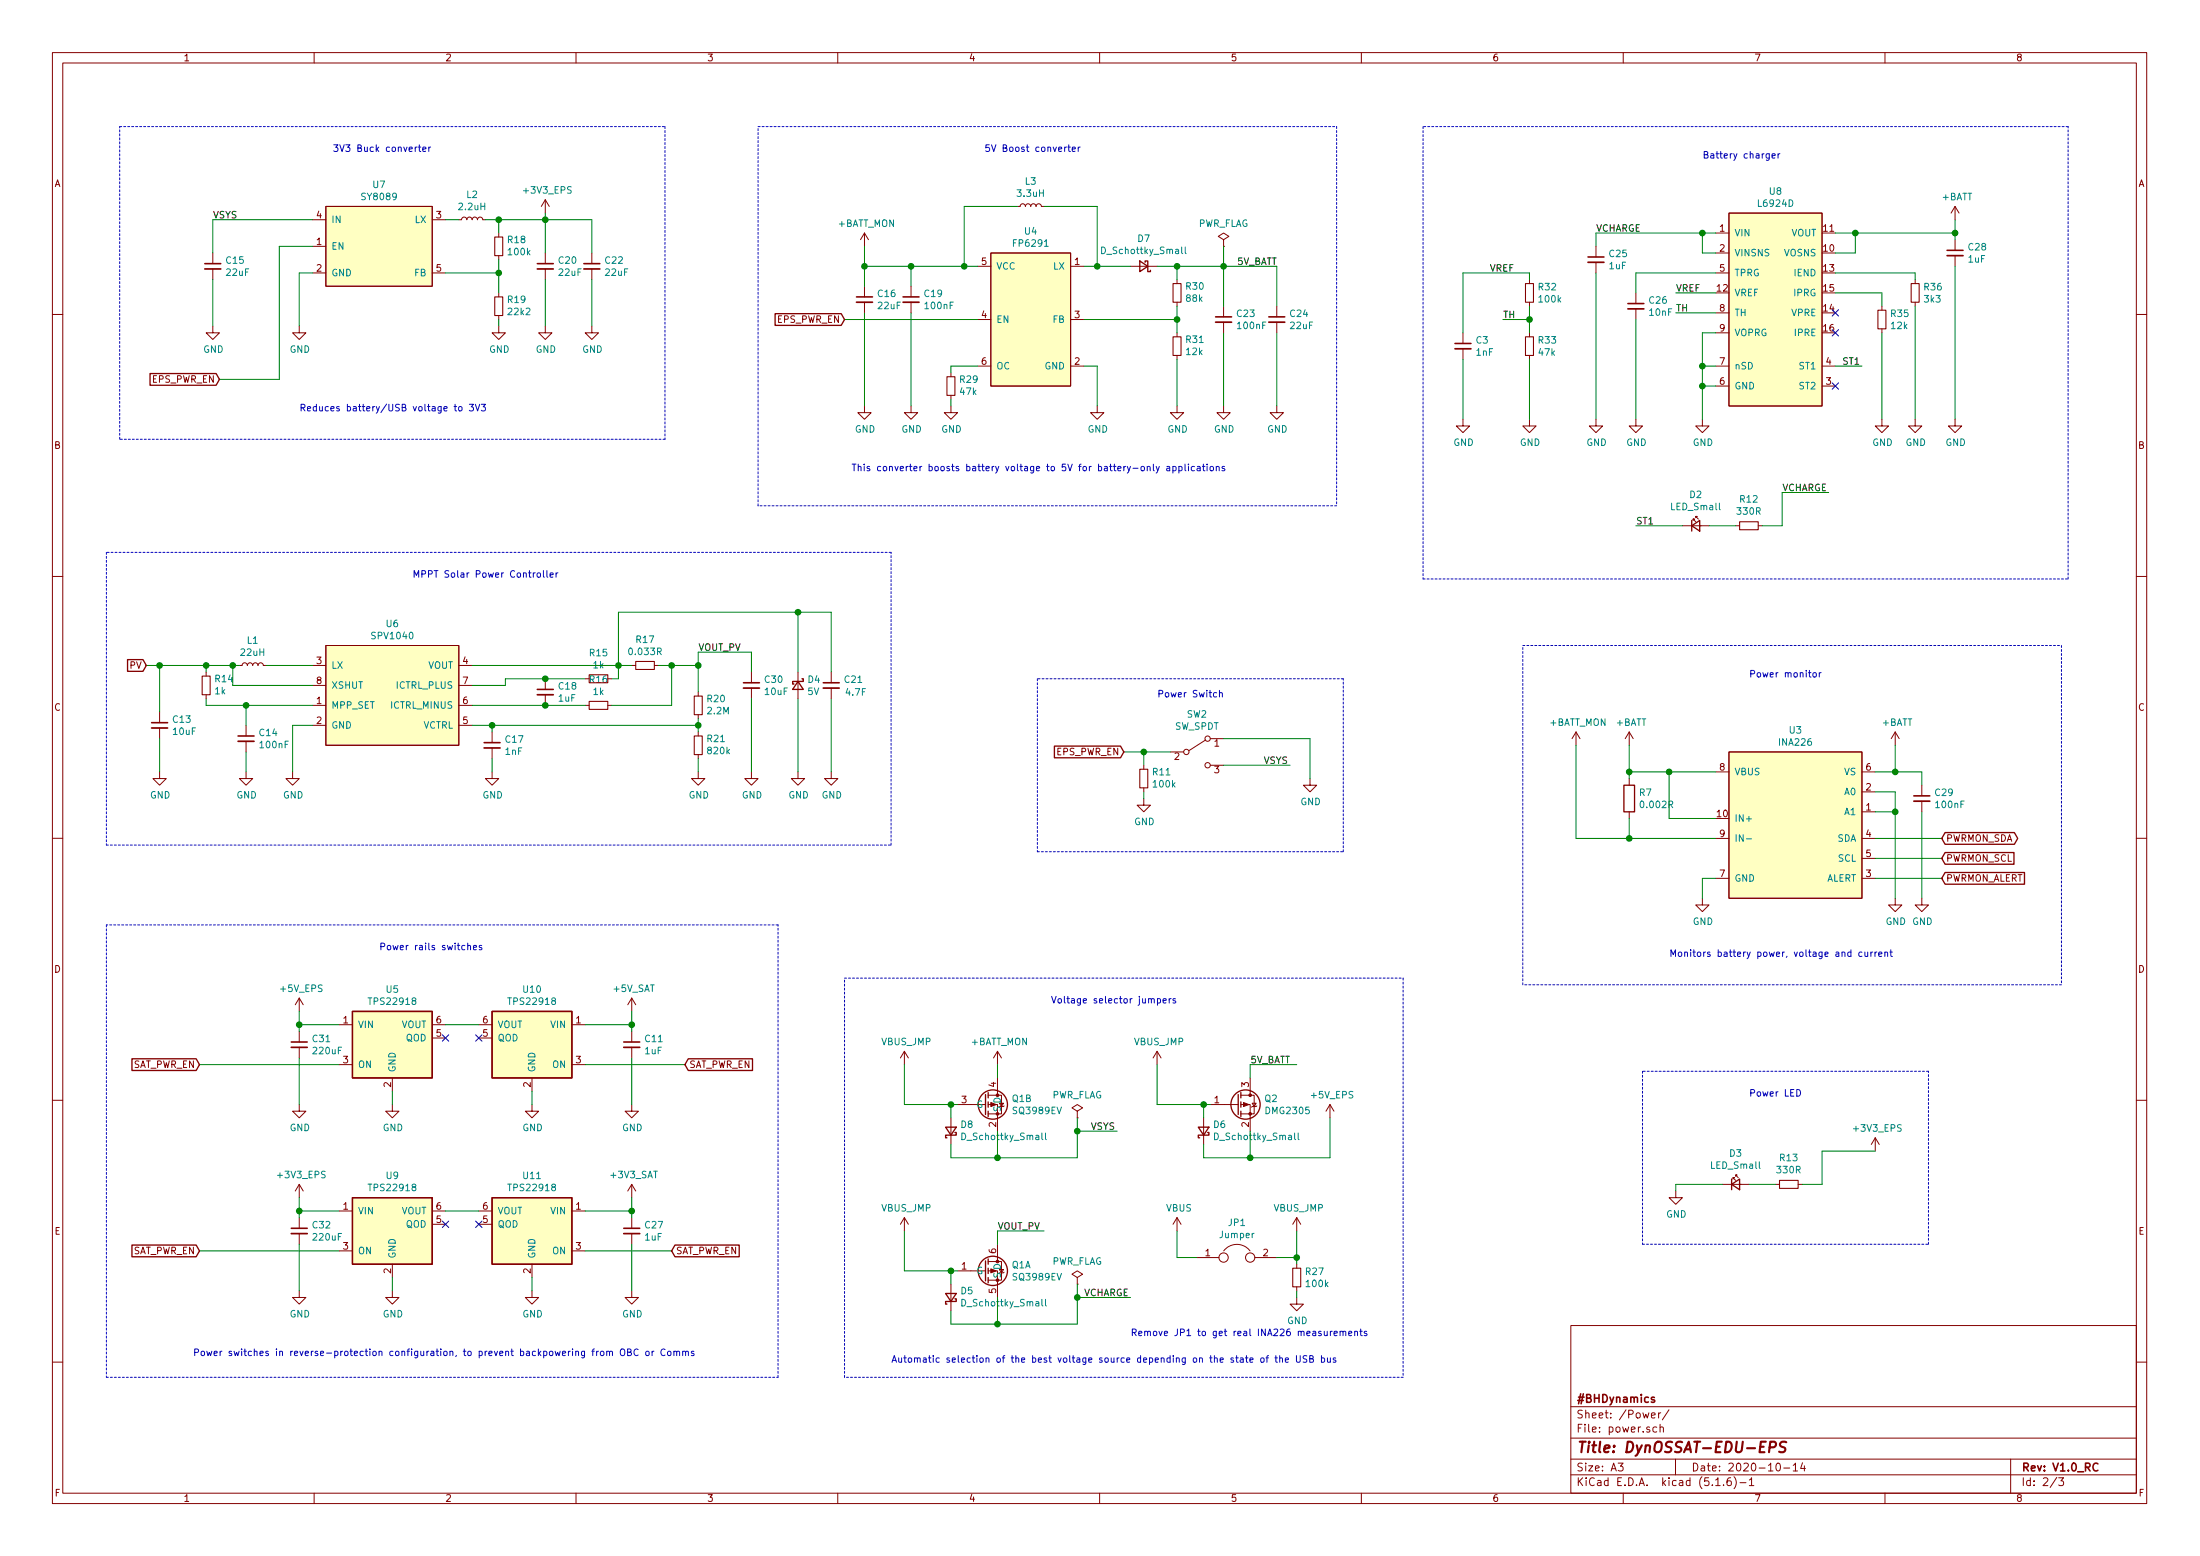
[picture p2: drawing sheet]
<svg xmlns="http://www.w3.org/2000/svg" width="420mm" height="297mm" viewBox="0 0 420 297" stroke-linecap="round" stroke-linejoin="round" font-family="sans-serif">
<g fill="none" stroke="#840000" stroke-width=".19">
<path d="M10 10h400v277h-400zM12 12h396v273.1h-396zM60 10v2M110 10v2M160 10v2M210 10v2M260 10v2M310 10v2M360 10v2M62.2 39.4h20.3v15.2h-20.3zM104.1 38.1l-.7 1.3M104.1 38.1v2.6"/>
<path d="M104.1 38.1l.8 1.3M194.3 39.4h.5l.1-.3 .3-.2 .5 .1 .1 .4 .2-.3 .2-.2 .5 .1 .1 .4 .2-.3 .3-.2 .4 .1 .2 .4 .1-.3 .3-.2 .4 .1 .2 .4h.5M373.4 39.4v2.5M373.4 39.4l-.8 1.3M373.4 39.4l.7 1.3M40.6 48.3v2M40.6 51.3v2.1M59.7 41.9h2.5M59.7 47h2.5M59.7 52.1h2.5M82.5 41.9h2.6M82.5 52.1h2.6"/>
<path d="M87.6 41.9h.5l.2-.3 .2-.2 .5 .2 .2 .3 .1-.3 .3-.2 .4 .2 .2 .3 .1-.3 .3-.2 .4 .2 .2 .3 .1-.3 .3-.2 .4 .2 .2 .3h.5M95.2 44.5v.7M95.2 48.8v.8M95.2 55.9v.8M104.1 48.3v2M104.1 51.3v2.1M113 48.3v2M113 51.3v2.1M165.1 44.5v2.5M165.1 54.6v2.1M165.1 57.7v2M165.1 44.5l-.8 1.3"/>
<path d="M165.1 44.5l.8 1.3M174 54.6v2.1M174 57.7v2M186.7 50.8h2.5M189.2 48.3h15.3v25.4h-15.3zM204.5 50.8h2.5M215.9 50.8h5.1M224.8 53.4v.7M224.8 57.7v.8M233.7 45.8l1-.7-1-.6-1 .6 1 .7v1.2M233.7 47h.1M233.7 58.5v2"/>
<path d="M243.8 58.5v2M292.1 53.4v.7M292.1 57.7v.8M304.8 47v2.1M304.8 50.1v2M312.4 55.9v2M312.4 59v2M327.7 52.1h2.5M327.7 44.5h2.5M327.7 48.3h2.5M327.7 59.7h2.5M330.2 40.7h17.8v36.8h-17.8z"/>
<path d="M359.4 58.5v.7M365.8 53.4v.7M365.8 57.7v.8M373.4 45.8v2M373.4 48.8v2M10 60h2M40.6 62.3v1.2h1.3l-1.3 1.3-1.2-1.3h1.2M57.1 62.3v1.2h1.3l-1.3 1.3-1.2-1.3h1.2M95.2 62.3v1.2h1.3l-1.3 1.3-1.2-1.3h1.2M95.2 60.2v.8M104.1 62.3v1.2h1.3l-1.3 1.3-1.2-1.3h1.2M113 62.3v1.2h1.3l-1.3 1.3-1.2-1.3h1.2"/>
<path d="M165.1 77.5v1.3h1.3l-1.3 1.2-1.3-1.2h1.3M174 77.5v1.3h1.3l-1.3 1.2-1.3-1.2h1.3M181.6 77.5v1.3h1.3l-1.3 1.2-1.3-1.2h1.3M181.6 71.2v.7M181.6 75.5v.7M186.7 69.9h2.5M186.7 61h2.5M204.5 69.9h2.5M204.5 61h2.5M209.5 77.5v1.3h1.3l-1.3 1.2-1.2-1.2h1.2M224.8 77.5v1.3h1.3l-1.3 1.2-1.3-1.2h1.3M224.8 63.5v.8"/>
<path d="M224.8 67.9v.7M233.7 77.5v1.3h1.2l-1.2 1.2-1.3-1.2h1.3M233.7 61.5v2M243.8 77.5v1.3h1.3l-1.3 1.2-1.2-1.2h1.2M243.8 61.5v2M279.4 63.5v2.1M279.4 66.6v2M292.1 63.5v.8M292.1 67.9v.7M327.7 69.9h2.5M327.7 73.7h2.5M327.7 63.5h2.5"/>
<path d="M348 69.9h2.5M348 73.7h2.5M359.4 62.8v.7M408 60h2M279.4 80v1.3h1.3l-1.3 1.3-1.3-1.3h1.3M292.1 80v1.3h1.3l-1.3 1.3-1.3-1.3h1.3M304.8 80v1.3h1.3l-1.3 1.3-1.3-1.3h1.3M312.4 80v1.3h1.3l-1.3 1.3-1.3-1.3h1.3M323.3 99.4v-.3h.3h-.3l.5 .5M323.8 98.8v-.2h.3h-.3l.6 .5M325.1 80v1.3h1.3l-1.3 1.3-1.3-1.3h1.3M359.4 80v1.3h1.3l-1.3 1.3-1.3-1.3h1.3"/>
<path d="M365.8 80v1.3h1.2l-1.2 1.3-1.3-1.3h1.3M373.4 80v1.3h1.2l-1.2 1.3-1.3-1.3h1.3M10 110h2M321.3 100.4h5.1M331.5 100.4h.7M335.8 100.4h.7M408 110h2M30.5 135.9v2.1M30.5 139v2M39.4 128.3v.8M39.4 132.6v.8M45.7 127h.5l.2-.3 .2-.2 .5 .2 .1 .3 .2-.3 .3-.2 .4 .2 .2 .3 .1-.3 .3-.2 .4 .2 .2 .3 .1-.3 .3-.2 .4 .2 .2 .3h.5"/>
<path d="M47 138.5v2M59.7 134.7h2.5M59.7 138.5h2.5M59.7 127h2.5M59.7 130.8h2.5M62.2 123.2h25.4v19.1h-25.4zM87.6 134.7h2.6M87.6 138.5h2.6M87.6 127h2.6M87.6 130.8h2.6M94 139.7v2.1M104.1 129.6v2"/>
<path d="M104.1 132.6v2.1M111.8 134.7h.7M111.8 129.6h.7M116.1 134.7h.7M116.1 129.6h.7M120.6 127h.8M125 127h.7M133.3 132.1v.8M133.3 136.4v.8M133.3 139.7v.8M143.5 128.3v2M143.5 131.4v2"/>
<path d="M152.4 128.3v5.1M158.7 128.3v2M158.7 131.4v2M301 139.7l-.8 1.3M301 139.7v2.6M301 139.7l.8 1.3M311.1 139.7l-.7 1.3M311.1 139.7v2.6M311.1 139.7l.8 1.3M361.9 139.7l-.7 1.3M361.9 139.7v2.6M361.9 139.7l.8 1.3"/>
<path d="M30.5 147.4v1.2h1.2l-1.2 1.3-1.3-1.3h1.3M47 147.4v1.2h1.3l-1.3 1.3-1.3-1.3h1.3M47 141.5v2M55.9 147.4v1.2h1.2l-1.2 1.3-1.3-1.3h1.3M94 147.4v1.2h1.2l-1.2 1.3-1.3-1.3h1.3M94 142.8v2M133.3 147.4v1.2h1.3l-1.3 1.3-1.2-1.3h1.2M133.3 144.1v.7M143.5 147.4v1.2h1.3l-1.3 1.3-1.3-1.3h1.3M152.4 147.4v1.2h1.3l-1.3 1.3-1.3-1.3h1.3M158.7 147.4v1.2h1.3l-1.3 1.3-1.2-1.3h1.2M218.4 152.4v1.3h1.3l-1.3 1.3-1.2-1.3h1.2"/>
<path d="M218.4 146.1v.7M218.4 150.4v.8M223.5 143.5h2.6M230.3 141.3l-3.2 2M231.1 141h2.6M231.1 146.1h2.6M250.2 148.6v1.3h1.3l-1.3 1.3-1.3-1.3h1.3M311.1 148.6v1.3M311.1 155v1.2M327.7 147.4h2.5M330.2 143.5h25.4v28h-25.4zM355.6 155h2.5"/>
<path d="M355.6 151.2h2.5M355.6 147.4h2.5M367 149.9v2M367 152.9v2.1M10 160h2M325.1 171.5v1.3h1.3l-1.3 1.2-1.3-1.2h1.3M327.7 160.1h2.5M327.7 167.7h2.5M355.6 160.1h2.5M355.6 167.7h2.5M355.6 163.9h2.5M361.9 171.5v1.3h1.3l-1.3 1.2-1.2-1.2h1.2"/>
<path d="M367 171.5v1.3h1.3l-1.3 1.2-1.2-1.2h1.2M408 160h2M57.1 190.5v2.6M57.1 196.9v2M57.1 199.9v2.1M57.1 190.5l-.7 1.3M57.1 190.5l.8 1.3M64.8 195.6h2.5M82.5 195.6h2.6M82.5 198.2h2.6M91.4 195.6h2.6M91.4 198.2h2.6"/>
<path d="M109.2 195.6h2.6M120.6 190.5v2.6M120.6 196.9v2M120.6 199.9v2.1M120.6 190.5l-.7 1.3M120.6 190.5l.8 1.3M10 210h2M57.1 210.9v1.2h1.3l-1.3 1.3-1.2-1.3h1.2M64.8 203.2h2.5M74.9 210.9v1.2h1.3l-1.3 1.3-1.2-1.3h1.2M74.9 205.8v2.5M101.6 210.9v1.2h1.3l-1.3 1.3-1.3-1.3h1.3"/>
<path d="M101.6 205.8v2.5M109.2 203.2h2.6M120.6 210.9v1.2h1.3l-1.3 1.3-1.2-1.3h1.2M172.7 200.7l-.7 1.3M172.7 200.7v2.5M172.7 200.7l.8 1.3M181.6 213.4v5.1M182.9 210.9h5.3M188.7 210.9h1.8v5M188.7 209.1h2.6v3.5h-2.6M190.5 200.7l-.8 1.3M190.5 200.7v2.5"/>
<path d="M190.5 205.8v3.3M190.5 200.7l.8 1.3M205.7 212.1l1.1-.6-1.1-.6-1 .6 1 .6v1.3M205.7 213.4h.1M221 200.7l-.8 1.3M221 200.7v2.5M221 200.7l.7 1.3M229.9 213.4v5.1M231.1 210.9h5.4M237 210.9h1.8v5M237 209.1h2.5v3.5h-2.5M238.8 205.8v3.3"/>
<path d="M239.1 210.6h.8l-.4 .6zM240 211.1l-1 .3M254 210.9l-.8 1.2M254 210.9v2.5M254 210.9l.8 1.2M358.1 217.2l-.7 1.3M358.1 217.2v2.5M358.1 217.2l.8 1.3M408 210h2M57.1 226.1l-.7 1.3M57.1 226.1v2.5M57.1 232.4v2.1"/>
<path d="M57.1 235.5v2M57.1 226.1l.8 1.3M64.8 231.2h2.5M64.8 238.8h2.5M82.5 231.2h2.6M82.5 233.7h2.6M91.4 231.2h2.6M91.4 233.7h2.6M109.2 231.2h2.6M109.2 238.8h2.6M120.6 226.1v2.5M120.6 232.4v2.1"/>
<path d="M120.6 235.5v2M120.6 226.1l-.7 1.3M120.6 226.1l.8 1.3M172.7 232.4v2.6M172.7 232.4l-.7 1.3M172.7 232.4l.8 1.3M190.5 237.5v3.3M224.8 232.4v2.6M224.8 232.4l-.8 1.3M224.8 232.4l.8 1.3M233.7 238.8a3.2 3.2 0 0 1 5 0M247.6 232.4v2.6"/>
<path d="M247.6 232.4l-.7 1.3M247.6 232.4l.8 1.3M320 227.4v1.2h1.3l-1.3 1.3-1.2-1.3h1.2M328.9 226.1h5.1M331 225.1v-.3h.2h-.2l.5 .5M331.5 224.6v-.3h.2h-.2l.5 .5M339.1 226.1h.8M343.4 226.1h.8M57.1 246.4v1.3h1.3l-1.3 1.3-1.2-1.3h1.2M74.9 246.4v1.3h1.3l-1.3 1.3-1.2-1.3h1.2M74.9 241.3v2.6M101.6 246.4v1.3h1.3l-1.3 1.3-1.3-1.3h1.3"/>
<path d="M101.6 241.3v2.6M120.6 246.4v1.3h1.3l-1.3 1.3-1.2-1.3h1.2M181.6 245.1v5.1M182.9 242.6h5.3M188.7 242.6h1.8v5.1M188.7 240.8h2.6v3.6h-2.6M205.7 243.9l1.1-.7-1.1-.6-1 .6 1 .7v1.2M205.7 245.1h.1M228.6 240.1h4.2M239.6 240.1h4.2M247.6 247.7v1.3h1.3l-1.3 1.2-1.2-1.2h1.2M247.6 241.3v.8"/>
<path d="M247.6 245.7v.7M300 253h108v32.1h-108zM10 260h2M300 278.5h108M300 274.5h108M300 268.5h108M309 279.3h1l-.5 .6 .4 .1v.7l-.2 .1-.7-.1M315.4 270.2l.7-.1v-.3l-.5-.1-.2 .2 .1 .7h.6M316.4 272.5l-.4-.1-.3 .3v.6l.3 .1 .4-.1M316.8 269.7v1M317 272.5l.2-.1 .4 .1 .1 .9M317 271.9v1.5"/>
<path d="M317.2 269.7l-.4 .1v.2M318.7 269.1l-1.2 2M320 278.5v3M339.3 279.5l.2-.2a.86 .86 0 0 1 .2 1.5 .79 .79 0 0 1-.4-1.3zM342.5 279.7l.4-.4v1.5M344.2 279.2l-.3 1.1h.9M344.6 279.8v1M384 278.5v6.6M408 260h2M60 285.1v1.9M110 285.1v1.9M160 285.1v1.9"/>
<path d="M210 285.1v1.9M260 285.1v1.9M300 281.5h108M310 285.1v1.9M327.7 283.6h.8M329.2 283.5v.1M330.5 282.1a.59 .59 0 0 0-.7 .6l.1 .8 .5 .1 .2-.1 .1-.5-.2-.3h-.4l-.3 .3M331.2 281.9a1.71 1.71 0 0 1 0 2.3M332.3 283h1.2M334.1 282.5l.4-.4v1.5M334.1 283.6h.8M340.7 280.2h1.1"/>
<path d="M342.5 280.8h.8M360 285.1v1.9M392.8 282l-1.3 2M393.2 282.1h.9l-.5 .6 .4 .1v.7l-.2 .1-.6-.1"/>
<circle cx="226.6" cy="143.5" r=".51"/>
<circle cx="230.6" cy="141" r=".51"/>
<circle cx="230.6" cy="146.1" r=".51"/>
<circle cx="233.7" cy="240.1" r=".89"/>
<circle cx="238.8" cy="240.1" r=".89"/>
</g>
<g fill="none" stroke="#840000" stroke-width=".3">
<path d="M39.1 50.3h3.1M102.6 50.3h3.1M111.5 50.3h3.1M163.6 56.7h3M172.5 56.7h3M303.3 49.1h3M310.9 57.9h3M371.9 47.8h3M232.2 60.5h3M242.3 60.5h3.1M277.9 65.6h3M29 138h3"/>
<path d="M102.6 131.6h3.1M142 130.3h3M157.2 130.3h3.1M45.5 140.5h3M92.5 141.8h3M365.5 151.9h3.1M55.6 198.9h3.1M119.1 198.9h3.1M55.6 234.5h3.1M119.1 234.5h3.1M316 266.8a.37 .37 0 0 0-.6 .1v.2l.6 .2v.1l-.2 .3-.4-.1M400.7 279.5a.71 .71 0 0 0-1 .4 .71 .71 0 0 0 .7 .9l.3-.1"/>
</g>
<path d="M338 276.3h.7a.56 .56 0 0 0 .5-.5 .56 .56 0 0 0-.3-.6h-.8l-.3 2M341.1 275.3l-.2-.1-.7 .1a.46 .46 0 0 0-.3 .5 .46 .46 0 0 0 .4 .4l.3 .1a.48 .48 0 0 1 .4 .5 .48 .48 0 0 1-.5 .4l-.7-.1" fill="none" stroke="#840000" stroke-width=".41"/>
<g fill="none" stroke="#840000" stroke-width=".25">
<path d="M148 59.9h12.7l.6 1.1-.6 1.1h-12.7zM217.7 49.8l1.5 1-1.5 1.1zM218.7 50.1v-.3h.5v2.1h.5v-.3M28.7 71.3h12.6l.6 1.1-.6 1.1h-12.6zM323.1 99.4v2M323.1 100.4l1.5-1v2zM24.4 125.9h2.9l.6 1.1-.6 1.2h-2.9zM152.4 130.1l1 1.5h-2zM153.2 129.6h.2v.5h-2v.5h.2M201.4 142.4h12.6l.6 1.1-.6 1.2h-12.6zM310.1 149.9h2.1v5.1h-2.1zM371.5 158.9h13.2l.6 1.2-.6 1.1h-13.2l-.7-1.1z"/>
<path d="M371.5 166.6h15.1v2.2h-15.1l-.7-1.1zM371.5 162.7h13.1v2.3h-13.1l-.7-1.1zM67.3 193.1h15.2v12.7h-15.2zM94 193.1h15.2v12.7h-15.2zM25.2 202.1h12.3l.6 1.1-.6 1.2h-12.3zM131.4 202.1h12.3v2.3h-12.3l-.6-1.2zM180.6 215.2h2l-1 1.5zM182.4 216.2h.2v.5h-2v.5h.2M188.2 209v3.8M188.7 208.6v1M188.7 210.3v1.1M188.7 212.1v1"/>
<path d="M228.9 215.2h2l-1 1.5zM230.6 216.2h.3v.5h-2v.5h.2M236.5 209v3.8M237 208.6v1M237 210.3v1.1M237 212.1v1M25.2 237.7h12.3l.6 1.1-.6 1.1h-12.3zM67.3 228.6h15.2v12.7h-15.2zM94 228.6h15.2v12.7h-15.2zM128.9 237.7h12.3v2.2h-12.3l-.6-1.1zM330.7 226.1l1.5-1v2zM330.7 225.1v2"/>
<path d="M180.6 246.9h2l-1 1.5zM182.4 247.9h.2v.5h-2v.6h.2M188.2 240.7v3.8M188.7 240.3v1M188.7 242.1v1M188.7 243.9v1"/>
<circle cx="189.6" cy="210.9" r="2.79"/>
<circle cx="237.9" cy="210.9" r="2.79"/>
<circle cx="189.6" cy="242.6" r="2.79"/>
</g>
<path d="M225.7 47.2v1l.2 .2M226.4 47.2v1l.1 .2M333.5 160.1h1M199 216.3v1.1l.2 .2M199.7 216.3v1.1l.1 .2M247.2 216.3v1.1l.2 .2M247.9 216.3v1.1l.2 .2M199 248v1.1l.2 .2M199.7 248v1.1l.1 .2" fill="none" stroke="#008484" stroke-width=".19"/>
<g fill="none" stroke="#840000" stroke-width=".33">
<path d="M39.1 51.3h3.1M102.6 51.3h3.1M111.5 51.3h3.1M163.6 57.7h3M172.5 57.7h3M303.3 50.1h3M310.9 59h3M371.9 48.8h3M232.2 61.5h3M242.3 61.5h3.1M277.9 66.6h3M29 139h3"/>
<path d="M102.6 132.6h3.1M142 131.4h3M157.2 131.4h3.1M45.5 141.5h3M92.5 142.8h3M365.5 152.9h3.1M55.6 199.9h3.1M119.1 199.9h3.1M55.6 235.5h3.1M119.1 235.5h3.1"/>
</g>
<g fill="none" stroke="#840000" stroke-width=".2">
<path d="M94.5 56.7h1.5v3.5h-1.5zM94.5 45.2h1.5v3.6h-1.5zM224 54.1h1.6v3.6h-1.6zM291.3 54.1h1.6v3.6h-1.6zM358.6 59.2h1.6v3.6h-1.6zM365 54.1h1.5v3.6h-1.5zM180.8 71.9h1.6v3.6h-1.6zM224 64.3h1.6v3.6h-1.6zM291.3 64.3h1.6v3.6h-1.6zM332.2 99.6h3.6v1.5h-3.6zM38.6 129.1h1.5v3.5h-1.5zM112.5 133.9h3.6v1.5h-3.6z"/>
<path d="M112.5 128.8h3.6v1.5h-3.6zM121.4 126.3h3.6v1.5h-3.6zM132.6 132.9h1.5v3.5h-1.5zM132.6 140.5h1.5v3.6h-1.5zM217.7 146.8h1.5v3.6h-1.5zM339.9 225.3h3.5v1.6h-3.5zM246.9 242.1h1.5v3.6h-1.5z"/>
</g>
<g fill="#840000" stroke="#840000" stroke-width=".19">
<path d="M237.5 210.5l1 .4-1 .3z"/>
<circle cx="238.8" cy="212.6" r=".25"/>
<circle cx="238.8" cy="209.1" r=".25"/>
</g>
<g fill="#ffffc2" stroke="#ffffc2" stroke-width=".19">
<path d="M62.2 39.4h20.3v15.2h-20.3z"/>
<path d="M330.2 143.5h25.4v28h-25.4z"/>
<path d="M67.3 193.1h15.2v12.7h-15.2z"/>
<path d="M67.3 228.6h15.2v12.7h-15.2z"/>
<path d="M189.2 48.3h15.3v25.4h-15.3z"/>
<path d="M330.2 40.7h17.8v36.8h-17.8z"/>
<path d="M62.2 123.2h25.4v19.1h-25.4z"/>
<path d="M94 228.6h15.2v12.7h-15.2z"/>
<path d="M94 193.1h15.2v12.7h-15.2z"/>
</g>
<g fill="none" stroke="#0000c2" stroke-width=".19" stroke-dasharray=".4 .4">
<path d="M22.9 24.2h104.1M127 24.2v59.7M144.8 24.2h110.5M255.3 24.2v72.4M271.8 24.2v86.3M395 24.2h-123.2M22.9 83.9v-59.7M127 83.9h-104.1M144.8 96.6v-72.4M255.3 96.6h-110.5M20.3 105.4v55.9M170.2 105.4h-149.9"/>
<path d="M271.8 110.5h123.2M395 110.5v-86.3M198.1 129.6v33M256.5 129.6h-58.4M290.8 123.2h102.9M393.7 123.2v64.8M20.3 161.3h149.9M20.3 176.6v86.3M148.6 176.6h-128.3M170.2 161.3v-55.9M198.1 162.6h58.4M256.5 162.6v-33"/>
<path d="M161.3 186.7h106.7M268 186.7v76.2M290.8 188v-64.8M393.7 188h-102.9M313.7 204.5v33M368.3 204.5h-54.6M313.7 237.5h54.6M368.3 237.5v-33M20.3 262.9h128.3M148.6 262.9v-86.3M161.3 262.9v-76.2M268 262.9h-106.7"/>
</g>
<g fill="none" stroke="#008400" stroke-width=".19">
<path d="M194.3 39.4h-10.2v11.4M199.4 39.4h10.1v11.4M40.6 53.4v8.9M59.7 52.1h-2.6v10.2M59.7 47h-6.4v25.4h-11.4M59.7 41.9h-19.1v6.4M85.1 52.1h10.1M85.1 41.9h2.5M92.7 41.9h20.3v6.4M95.2 41.9v2.6M95.2 49.6v6.3M104.1 40.7v7.6"/>
<path d="M104.1 53.4v8.9M113 53.4v8.9M165.1 47v7.6M165.1 59.7v17.8M165.1 50.8h21.6M174 50.8v3.8M174 59.7v17.8M207 50.8h8.9M221 50.8h22.8v7.7M224.8 50.8v2.6M224.8 58.5v5M233.7 47v11.5"/>
<path d="M292.1 53.4v-1.3h-12.7v11.4M292.1 58.5v5M304.8 52.1v27.9M320 55.9h7.7M320 59.7h7.7M325.1 44.5v3.8h2.6M327.7 52.1h-15.3v3.8M327.7 44.5h-22.9v2.5M350.5 44.5h22.9M350.5 52.1h15.3v1.3M350.5 55.9h8.9v2.6M354.3 44.5v3.8h-3.8"/>
<path d="M365.8 58.5v21.5M373.4 41.9v3.9M373.4 50.8v29.2M95.2 61v1.3M161.3 61h25.4M181.6 76.2v1.3M186.7 69.9h-5.1v1.3M207 61h17.8M207 69.9h2.5v7.6M224.8 68.6v8.9M233.7 63.5v14M243.8 63.5v14"/>
<path d="M279.4 68.6v11.4M287 61h5.1M292.1 68.6v11.4M312.4 61v19M325.1 69.9h2.6M325.1 73.7h2.6M327.7 63.5h-2.6v16.5M350.5 69.9h5.1M359.4 63.5v16.5M349.2 94h-8.8v6.4h-3.9M152.4 116.9v11.4M312.4 100.4h8.9"/>
<path d="M326.4 100.4h5.1M27.9 127h17.8M30.5 127v8.9M39.4 127v1.3M39.4 133.4v1.3h20.3M44.4 127v3.8h15.3M47 134.7v3.8M50.8 127h8.9M59.7 138.5h-3.8v8.9M90.2 134.7h21.6M90.2 138.5h43.1M90.2 127h30.4"/>
<path d="M94 138.5v1.2M111.8 129.6h-15.3v1.2h-6.3M125.7 127h7.6M128.3 127v7.7h-11.5M133.3 137.2v2.5M143.5 128.3v-3.8h-10.2v7.6M143.5 133.4v14M152.4 133.4v14M158.7 128.3v-11.4h-40.6v12.7h-1.3M158.7 133.4v14M30.5 141v6.4M47 143.5v3.9"/>
<path d="M94 144.8v2.6M133.3 144.8v2.6M214.6 143.5h8.9M218.4 143.5v2.6M218.4 151.2v1.2M233.7 146.1h12.7M233.7 141h16.5v7.6M301 142.3v17.8h26.7M311.1 142.3v6.3M311.1 156.2v3.9M311.1 147.4h16.6M318.8 147.4v8.8h8.9"/>
<path d="M358.1 147.4h8.9v2.5M358.1 151.2h3.8v20.3M358.1 155h3.8M361.9 142.3v5.1M367 155v16.5M327.7 167.7h-2.6v3.8M358.1 160.1h12.7M358.1 163.9h12.7M358.1 167.7h12.7M57.1 193.1v3.8M57.1 195.6h7.7M85.1 195.6h6.3"/>
<path d="M111.8 195.6h8.8M120.6 193.1v3.8M38.1 203.2h26.7M57.1 202v8.9M74.9 208.3v2.6M101.6 208.3v2.6M111.8 203.2h19M120.6 202v8.9M172.7 203.2v7.7h10.2M181.6 210.9v2.5M190.5 203.2v2.6M190.5 215.9v5.1"/>
<path d="M205.7 213.4v7.6h-24.1v-2.5M205.7 215.9h7.7M221 203.2v7.7h10.1M229.9 210.9v2.5M238.8 215.9v5.1M247.6 203.2h-8.8v2.6M254 213.4v7.6h-24.1v-2.5M358.1 219.7h-10.1v6.4h-3.8M38.1 238.8h26.7M57.1 231.2h7.7M57.1 228.6v3.8M57.1 237.5v8.9"/>
<path d="M85.1 231.2h6.3M111.8 231.2h8.8M111.8 238.8h16.5M120.6 228.6v3.8M120.6 237.5v8.9M172.7 235v7.6h10.2M199.4 235h-8.9v2.5M224.8 235v5.1h3.8M247.6 235v6.3M328.9 226.1h-8.9v1.3M334 226.1h5.1M74.9 243.9v2.5"/>
<path d="M101.6 243.9v2.5M181.6 242.6v2.5M190.5 247.7v5.1M205.7 245.1v7.7h-24.1v-2.6M205.7 247.7h10.2M243.8 240.1h3.8M247.6 246.4v1.3"/>
</g>
<g fill="none" stroke="#0000c2" stroke-width=".19">
<path d="M79.7 28.1l-.4 .2M79.9 28.1h.5M80.1 27.6v1.1l.3 .2M80.7 28.5l.7-.1-.1-.3h-.4l-.2 .2 .1 .6h.5M81.9 28.1v.8M82.2 28.1l-.3 .2M203.7 28.1l-.4 .2M203.9 28.1h.5M204.1 27.6v1.1l.3 .2M204.8 28.5l.6-.1-.1-.3h-.3l-.2 .2v.6h.5M205.9 28.1v.8M206.3 28.1l-.4 .2"/>
<path d="M337.9 29.3v1.1l-.3 .2-.3-.1M337.9 29.4l-.4-.1-.2 .3 .1 .5h.5M338.4 29.8l.6-.1v-.3l-.4-.1-.2 .2 .1 .6h.5M339.6 29.3v.9M339.9 29.3l-.3 .3M86.7 77.6h.5M86.9 77.2v1.1l.3 .1M87.6 77.7l.2-.1 .4 .1v.5l-.1 .2h-.3l-.2-.1zM89.6 77.2h.8l-.4 .5 .3 .1 .1 .4-.2 .2-.6-.1M90.8 77.2l.4 1.2 .4-1.2M91.9 77.2h.8l-.4 .5 .4 .1v.5l-.2 .1-.6-.1M219.1 89.2l.2-.2 .3 .1 .1 .8"/>
<path d="M219.1 89v.9M220.3 88.6v1.1l.1 .2M220.8 89l.3 .9M221.4 89l-.4 1.2-.2 .1M222.9 89.1h.4l.1 .8M223.4 89.3l-.4 .1-.2 .2 .1 .2h.5M224 89.1l.4-.1 .2 .3-.1 .5h-.5M224 89v1.3M225.1 89.1l.4-.1 .3 .3-.2 .5h-.5M225.1 89v1.3M226.3 88.6v1.1l.2 .2M227 88.6v.1"/>
<path d="M227 89v.9M228.1 89.1l-.3-.1-.3 .3 .1 .5h.5M228.7 89.1h.5v.8M229.2 89.3l-.4 .1-.2 .2 .2 .3 .4-.1M229.6 89h.5M229.8 88.6v1.1l.3 .2M230.5 88.6v.1M230.5 89v.9M231.1 89.2l.2-.2 .4 .2v.4l-.1 .2-.3 .1-.2-.2zM232.3 89.2l.5-.1v.8M232.3 89v.9M233.9 89.1l-.3-.1-.2 .2 .1 .2 .4 .1v.3h-.5"/>
<path d="M102.7 109.4h.3l.2 .1-.1 .6-.3 .1-.2-.2zM103.8 108.9v1.1l.2 .2M104.4 108.9v1.1l.2 .2M105.1 109.8l.6-.1-.1-.3h-.4l-.1 .1v.6h.5M106.2 109.4v.8M106.6 109.4l-.4 .2M232.4 132.3l-.4-.1-.3 .2 .2 .6h.5M232.9 132.3l.2-.1 .3 .1 .1 .8M232.9 131.8v1.3M346.3 128.5h.5l.1 .1-.1 .6-.5-.1zM347.4 128.4v.8M347.8 128.4l-.4 .2"/>
<path d="M89.3 180.6l.2-.1h.3l.1 .8M89.3 180v1.3M90.4 180.9l.6-.1v-.3h-.4l-.2 .2 .1 .6h.5M92 180.5h-.3l-.2 .2 .1 .1 .4 .2v.3h-.5M221.1 190.7l.3-.1 .2 .3-.1 .5h-.4M221.1 190.6v1.3M222.1 191l.6-.1v-.2l-.4-.1-.2 .2 .1 .6h.5M223.3 190.6v.9M223.6 190.6l-.3 .3M224.5 190.7l-.3-.1-.2 .2 .1 .2 .4 .1v.3h-.5M353.5 181.8l-.4-.1-.2 .3 .1 .5h.5M353.5 181.3v1.3"/>
<path d="M355.6 181.8l-.4-.1-.2 .3 .1 .5h.5M356.2 181.7v.8l.3 .1 .2-.1M356.7 181.7v.9M357.3 181.7v.9M357.7 181.7l-.4 .3M358.1 181.7v.9M358.4 181.7l-.3 .3M358.8 182.2l.6-.1v-.3l-.4-.1-.2 .2 .1 .6h.5M360 181.9l.1-.2 .4 .1v.8M360 181.7v.9M360.9 181.7h.5M361.1 181.3v1.1l.3 .2"/>
<path d="M343.2 208a.64 .64 0 0 1 .7 .6 .64 .64 0 0 1-.7 .7zM114.3 257.9l-.4 .3M114.8 258l.3-.1 .2 .3-.1 .5-.3 .1-.2-.2zM115.9 258.1l.2-.2 .3 .1v.8M115.9 257.9v.9M116.4 258.1l.2-.2 .3 .1 .1 .8M118.5 257.7l.3-.2a.45 .45 0 0 1 .5 .4l-.1 .8h-.5a.92 .92 0 0 1-.2-1zM119.9 258.1h.5l.1-.5-.6-.1v1.3h.4l.3-.2v-.2l-.3-.3M121.9 257.6a.6 .6 0 0 0-.9 .5 .6 .6 0 0 0 .6 .7l.3-.1M123.4 258.1l.1-.2 .4 .2 .1 .5-.1 .1-.4 .1-.1-.1zM124.5 257.9v.9M124.9 257.9l-.4 .3"/>
<path d="M127 257.6a.6 .6 0 0 0-.8 .5 .6 .6 0 0 0 .6 .7l.2-.1M127.6 258l.3-.1 .2 .2-.1 .6-.3 .1-.2-.2zM128.7 258.1l.2-.2 .3 .1v.8M128.7 257.9v.9M129.2 258.1l.2-.2 .3 .1 .1 .8M130.4 258.1l.5-.1v.8M130.4 257.9v.9M130.9 258.1l.2-.2 .3 .1 .1 .8M132.5 258l-.3-.1-.2 .2 .1 .2 .4 .1v.3h-.5M237.8 259.2h.5M238 258.8v1.1l.3 .2M238.7 259.6l.6-.1-.1-.2-.3-.1-.2 .2 .1 .6h.4"/>
<path d="M240.9 259.3h.5v.5l-.1 .2-.3 .1-.2-.2zM241.8 259.2h.5M242.3 258.8l-.3 .2v1.1M243.5 259.2h.5M243.7 258.8v1.1l.3 .2M244.4 259.3l.2-.1 .3 .1v.8M244.4 258.8v1.3M245.5 259.6l.6-.1-.1-.2-.3-.1-.2 .2v.6h.5M247.6 258.8v1l.2 .3 .4-.1 .1-.2v-1M249.6 258.9l-.5-.1-.2 .1v.4l.6 .2 .1 .3-.2 .3-.5-.1M250.1 259.4l.6-.1v-.4l-.6-.1v1.3h.5l.2-.2 .1-.3-.4-.2M252.4 259.3l.3-.1 .3 .2-.1 .6h-.5"/>
<path d="M252.4 258.8v1.3M253.5 259.2l.1 .8 .5-.1M254.1 254.1v.9M254.1 259.2v.9M254.4 254.1l-.3 .3M254.8 254.5l.6-.1-.1-.2-.3-.1-.2 .2v.6h.5M255.1 259.3l-.3-.1-.2 .2 .1 .2 .4 .1v.3h-.5M255.9 254.3l.2-.2 .3 .1 .1 .8M255.9 254.1v.9M256.5 254.3l.2-.2 .3 .1v.8M257.6 254.5l.6-.1-.1-.2-.3-.1-.2 .2v.6h.5M258.7 254.3l.2-.2 .3 .1 .1 .8"/>
<path d="M258.7 254.1v.9M259.7 254.1h.5M259.9 253.7v1.1l.3 .2M261 254.2l-.3-.1-.2 .2 .1 .2 .4 .1v.3h-.5"/>
</g>
<g fill="#008400" stroke="#008400" stroke-width=".25">
<circle cx="361.9" cy="147.4" r=".51"/>
<circle cx="95.2" cy="41.9" r=".51"/>
<circle cx="218.4" cy="143.5" r=".51"/>
<circle cx="104.1" cy="41.9" r=".51"/>
<circle cx="95.3" cy="52.1" r=".51"/>
<circle cx="224.8" cy="61" r=".51"/>
<circle cx="311.1" cy="160.1" r=".51"/>
<circle cx="133.4" cy="127" r=".51"/>
<circle cx="44.5" cy="127" r=".51"/>
<circle cx="229.9" cy="210.9" r=".51"/>
<circle cx="152.4" cy="116.9" r=".51"/>
<circle cx="238.8" cy="221" r=".51"/>
<circle cx="373.4" cy="44.5" r=".51"/>
<circle cx="292.1" cy="61" r=".51"/>
<circle cx="209.6" cy="50.8" r=".51"/>
<circle cx="325.1" cy="44.5" r=".51"/>
<circle cx="247.7" cy="240.1" r=".51"/>
<circle cx="325.1" cy="69.9" r=".51"/>
<circle cx="224.8" cy="50.8" r=".51"/>
<circle cx="233.7" cy="50.8" r=".51"/>
<circle cx="354.3" cy="44.5" r=".51"/>
<circle cx="39.4" cy="127" r=".51"/>
<circle cx="184.2" cy="50.8" r=".51"/>
<circle cx="174" cy="50.8" r=".51"/>
<circle cx="325.1" cy="73.7" r=".51"/>
<circle cx="47" cy="134.7" r=".51"/>
<circle cx="165.1" cy="50.8" r=".51"/>
<circle cx="181.6" cy="210.9" r=".51"/>
<circle cx="311.1" cy="147.4" r=".51"/>
<circle cx="120.7" cy="195.6" r=".51"/>
<circle cx="318.8" cy="147.4" r=".51"/>
<circle cx="361.9" cy="155" r=".51"/>
<circle cx="120.7" cy="231.2" r=".51"/>
<circle cx="104.1" cy="129.6" r=".51"/>
<circle cx="30.5" cy="127" r=".51"/>
<circle cx="104.1" cy="134.7" r=".51"/>
<circle cx="118.1" cy="127" r=".51"/>
<circle cx="205.7" cy="247.7" r=".51"/>
<circle cx="57.2" cy="231.2" r=".51"/>
<circle cx="190.5" cy="221" r=".51"/>
<circle cx="205.7" cy="215.9" r=".51"/>
<circle cx="57.2" cy="195.6" r=".51"/>
<circle cx="94" cy="138.5" r=".51"/>
<circle cx="133.4" cy="138.5" r=".51"/>
<circle cx="181.6" cy="242.6" r=".51"/>
<circle cx="128.3" cy="127" r=".51"/>
<circle cx="190.5" cy="252.8" r=".51"/>
</g>
<g fill="none" stroke="#000084" stroke-width=".19">
<path d="M349.9 59.1l1.2 1.2M351.1 59.1l-1.2 1.2M349.9 73.1l1.2 1.2M349.9 62.9l1.2 1.2M351.1 73.1l-1.2 1.2M351.1 62.9l-1.2 1.2M84.5 197.5l1.2 1.3M85.7 197.5l-1.2 1.3M90.8 197.5l1.2 1.3M92 197.5l-1.2 1.3M84.5 233.1l1.2 1.2M85.7 233.1l-1.2 1.2"/>
<path d="M90.8 233.1l1.2 1.2M92 233.1l-1.2 1.2"/>
</g>
<text font-size="2.8" fill="#840000" x="301" y="277.3">Title: DynOSSAT-EDU-EPS</text>
<g font-size="2.1" fill="#840000">
<text x="301" y="267.8">#BHDynamics</text>
<text x="301" y="273.5">File: power.sch</text>
<text x="301" y="270.8">Sheet: /Power/</text>
<text x="301" y="280.9">Size: A3</text>
<text x="323" y="280.9">Date: 2020-10-14</text>
<text x="386" y="280.9">Rev: V1.0_RC</text>
<text x="301" y="283.7">KiCad E.D.A. kicad (5.1.6)-1</text>
<text x="386" y="283.7">Id: 2/3</text>
</g>
<g font-size="1.8" fill="#840000">
<text x="35" y="11.7">1</text>
<text x="85" y="11.7">2</text>
<text x="135" y="11.7">3</text>
<text x="185" y="11.7">4</text>
<text x="235" y="11.7">5</text>
<text x="285" y="11.7">6</text>
<text x="335" y="11.7">7</text>
<text x="385" y="11.7">8</text>
<text x="10.4" y="35.7">A</text>
<text x="408.4" y="35.7">A</text>
<text x="60.5" y="41.7">4</text>
<text x="83.3" y="41.7">3</text>
<text x="60.5" y="46.8">1</text>
<text x="328.4" y="44.2">1</text>
<text x="348.3" y="44.2">11</text>
<text x="60.5" y="51.9">2</text>
<text x="83.3" y="51.9">5</text>
<text x="187.5" y="50.6">5</text>
<text x="205.3" y="50.6">1</text>
<text x="328.4" y="48">2</text>
<text x="328.4" y="51.9">5</text>
<text x="348.3" y="48">10</text>
<text x="348.3" y="51.9">13</text>
<text x="328" y="55.7">12</text>
<text x="328.4" y="59.5">8</text>
<text x="348.3" y="59.5">14</text>
<text x="348.3" y="55.7">15</text>
<text x="148.4" y="61.6">EPS_PWR_EN</text>
<text x="187.5" y="60.7">4</text>
<text x="205.3" y="60.7">3</text>
<text x="328.4" y="63.3">9</text>
<text x="348.3" y="63.3">16</text>
<text x="187.5" y="69.6">6</text>
<text x="205.3" y="69.6">2</text>
<text x="328.4" y="69.6">7</text>
<text x="348.8" y="69.6">4</text>
<text x="29" y="73.1">EPS_PWR_EN</text>
<text x="328.4" y="73.4">6</text>
<text x="348.8" y="73.4">3</text>
<text x="10.4" y="85.7">B</text>
<text x="408.4" y="85.7">B</text>
<text x="24.8" y="127.7">PV</text>
<text x="60.5" y="126.8">3</text>
<text x="60.5" y="130.6">8</text>
<text x="88.4" y="126.8">4</text>
<text x="88.4" y="130.6">7</text>
<text x="10.4" y="135.7">C</text>
<text x="60.5" y="134.4">1</text>
<text x="88.4" y="134.4">6</text>
<text x="408.4" y="135.7">C</text>
<text x="60.5" y="138.2">2</text>
<text x="88.4" y="138.2">5</text>
<text x="231.9" y="142.5">1</text>
<text x="201.8" y="144.2">EPS_PWR_EN</text>
<text x="224.3" y="145.1">2</text>
<text x="231.9" y="147.6">3</text>
<text x="328.4" y="147.1">8</text>
<text x="356.4" y="147.1">6</text>
<text x="328" y="156">10</text>
<text x="356.4" y="154.7">1</text>
<text x="356.4" y="150.9">2</text>
<text x="328.4" y="159.8">9</text>
<text x="356.4" y="159.8">4</text>
<text x="371.6" y="160.7">PWRMON_SDA</text>
<text x="328.4" y="167.4">7</text>
<text x="356.4" y="167.4">3</text>
<text x="356.4" y="163.6">5</text>
<text x="371.6" y="164.5">PWRMON_SCL</text>
<text x="371.6" y="168.3">PWRMON_ALERT</text>
<text x="10.4" y="185.7">D</text>
<text x="408.4" y="185.7">D</text>
<text x="65.6" y="195.4">1</text>
<text x="83.3" y="197.9">5</text>
<text x="83.3" y="195.4">6</text>
<text x="92.2" y="197.9">5</text>
<text x="92.2" y="195.4">6</text>
<text x="110" y="195.4">1</text>
<text x="25.2" y="203.9">SAT_PWR_EN</text>
<text x="65.6" y="203">3</text>
<text x="110" y="203">3</text>
<text x="131.6" y="203.9">SAT_PWR_EN</text>
<text x="74.7" y="207.5" transform="rotate(-90 74.7 207.5)">2</text>
<text x="101.3" y="207.5" transform="rotate(-90 101.3 207.5)">2</text>
<text x="190.2" y="207.5" transform="rotate(-90 190.2 207.5)">4</text>
<text x="238.5" y="207.5" transform="rotate(-90 238.5 207.5)">3</text>
<text x="183.7" y="210.6">3</text>
<text x="190.2" y="215.1" transform="rotate(-90 190.2 215.1)">2</text>
<text x="231.9" y="210.6">1</text>
<text x="238.5" y="215.1" transform="rotate(-90 238.5 215.1)">2</text>
<text x="65.6" y="230.9">1</text>
<text x="83.3" y="233.5">5</text>
<text x="83.3" y="230.9">6</text>
<text x="92.2" y="233.5">5</text>
<text x="92.2" y="230.9">6</text>
<text x="110" y="230.9">1</text>
<text x="10.4" y="235.7">E</text>
<text x="25.2" y="239.4">SAT_PWR_EN</text>
<text x="65.6" y="238.5">3</text>
<text x="110" y="238.5">3</text>
<text x="129.1" y="239.4">SAT_PWR_EN</text>
<text x="190.2" y="239.3" transform="rotate(-90 190.2 239.3)">6</text>
<text x="230.2" y="239.8">1</text>
<text x="241.2" y="239.8">2</text>
<text x="408.4" y="235.7">E</text>
<text x="74.7" y="243.1" transform="rotate(-90 74.7 243.1)">2</text>
<text x="101.3" y="243.1" transform="rotate(-90 101.3 243.1)">2</text>
<text x="183.7" y="242.4">1</text>
<text x="190.2" y="246.9" transform="rotate(-90 190.2 246.9)">5</text>
<text x="10.5" y="285.7">F</text>
<text x="35" y="286.7">1</text>
<text x="85" y="286.7">2</text>
<text x="135" y="286.7">3</text>
<text x="185" y="286.7">4</text>
<text x="235" y="286.7">5</text>
<text x="285" y="286.7">6</text>
<text x="335" y="286.7">7</text>
<text x="385" y="286.7">8</text>
<text x="408.5" y="285.7">F</text>
</g>
<g font-size="1.8" fill="#0000c2">
<text x="63.5" y="29">3V3 Buck converter</text>
<text x="188" y="29">5V Boost converter</text>
<text x="325.1" y="30.3">Battery charger</text>
<text x="57.1" y="78.5">Reduces battery/USB voltage to 3V3</text>
<text x="162.6" y="90">This converter boosts battery voltage to 5V for battery-only applications</text>
<text x="78.7" y="110.3">MPPT Solar Power Controller</text>
<text x="334" y="129.3">Power monitor</text>
<text x="221" y="133.1">Power Switch</text>
<text x="72.4" y="181.4">Power rails switches</text>
<text x="318.8" y="182.7">Monitors battery power, voltage and current</text>
<text x="200.7" y="191.6">Voltage selector jumpers</text>
<text x="334" y="209.3">Power LED</text>
<text x="215.9" y="255.1">Remove JP1 to get real INA226 measurements</text>
<text x="36.8" y="258.9">Power switches in reverse-protection configuration, to prevent backpowering from OBC or Comms</text>
<text x="170.2" y="260.1">Automatic selection of the best voltage source depending on the state of the USB bus</text>
</g>
<g font-size="1.8" fill="#008484">
<text x="71.3" y="35.9">U7</text>
<text x="195.8" y="35.3">L3</text>
<text x="69.2" y="38.2">SY8089</text>
<text x="87.7" y="40.1">2.2uH</text>
<text x="89.2" y="37.8">L2</text>
<text x="100.2" y="37">+3V3_EPS</text>
<text x="194.4" y="37.6">3.3uH</text>
<text x="335.9" y="39.5">L6924D</text>
<text x="338" y="37.2">U8</text>
<text x="370.9" y="38.2">+BATT</text>
<text x="63.2" y="47.7">EN</text>
<text x="63.2" y="42.6">IN</text>
<text x="79.3" y="42.6">LX</text>
<text x="97" y="46.4">R18</text>
<text x="160" y="43.3">+BATT_MON</text>
<text x="193.8" y="47.1">FP6291</text>
<text x="195.7" y="44.8">U4</text>
<text x="217.3" y="46.2">D7</text>
<text x="228.7" y="43.3">PWR_FLAG</text>
<text x="331.2" y="45.1">VIN</text>
<text x="342.1" y="45.1">VOUT</text>
<text x="376" y="47.8">C28</text>
<text x="43.3" y="50.4">C15</text>
<text x="43.3" y="52.7">22uF</text>
<text x="63.2" y="52.7">GND</text>
<text x="79.2" y="52.7">FB</text>
<text x="97.2" y="48.7">100k</text>
<text x="106.8" y="50.4">C20</text>
<text x="106.8" y="52.7">22uF</text>
<text x="115.6" y="50.4">C22</text>
<text x="115.7" y="52.7">22uF</text>
<text x="190.2" y="51.5">VCC</text>
<text x="201.2" y="51.5">LX</text>
<text x="210.7" y="48.5">D_Schottky_Small</text>
<text x="307.4" y="51.4">1uF</text>
<text x="307.4" y="49.1">C25</text>
<text x="331.2" y="48.9">VINSNS</text>
<text x="331.2" y="52.7">TPRG</text>
<text x="340.8" y="48.9">VOSNS</text>
<text x="342.7" y="52.7">IEND</text>
<text x="375.9" y="50.1">1uF</text>
<text x="97" y="57.8">R19</text>
<text x="167.7" y="56.7">C16</text>
<text x="167.8" y="59">22uF</text>
<text x="176.6" y="56.7">C19</text>
<text x="176.8" y="59">100nF</text>
<text x="226.6" y="55.3">R30</text>
<text x="226.6" y="57.6">88k</text>
<text x="293.9" y="55.4">R32</text>
<text x="294" y="57.7">100k</text>
<text x="315" y="58">C26</text>
<text x="331.2" y="56.6">VREF</text>
<text x="342.6" y="56.6">IPRG</text>
<text x="367.5" y="55.4">R36</text>
<text x="367.6" y="57.7">3k3</text>
<text x="97.2" y="60.2">22k2</text>
<text x="190.2" y="61.6">EN</text>
<text x="201.1" y="61.6">FB</text>
<text x="226.6" y="65.5">R31</text>
<text x="236.3" y="60.5">C23</text>
<text x="236.5" y="62.8">100nF</text>
<text x="246.5" y="60.5">C24</text>
<text x="246.5" y="62.8">22uF</text>
<text x="281.9" y="65.6">C3</text>
<text x="293.9" y="65.6">R33</text>
<text x="315.1" y="60.3">10nF</text>
<text x="331.2" y="60.4">TH</text>
<text x="331.2" y="64.2">VOPRG</text>
<text x="342.1" y="60.4">VPRE</text>
<text x="342.8" y="64.2">IPRE</text>
<text x="361.2" y="60.5">R35</text>
<text x="361.2" y="62.8">12k</text>
<text x="38.8" y="67.3">GND</text>
<text x="55.3" y="67.3">GND</text>
<text x="93.4" y="67.3">GND</text>
<text x="102.3" y="67.3">GND</text>
<text x="111.2" y="67.3">GND</text>
<text x="190.2" y="70.5">OC</text>
<text x="199.5" y="70.5">GND</text>
<text x="226.6" y="67.8">12k</text>
<text x="282" y="67.9">1nF</text>
<text x="293.9" y="67.9">47k</text>
<text x="331.2" y="70.5">nSD</text>
<text x="343.7" y="70.5">ST1</text>
<text x="183.4" y="73.1">R29</text>
<text x="183.4" y="75.4">47k</text>
<text x="331.2" y="74.3">GND</text>
<text x="343.7" y="74.3">ST2</text>
<text x="163.3" y="82.6">GND</text>
<text x="172.2" y="82.6">GND</text>
<text x="179.8" y="82.6">GND</text>
<text x="207.7" y="82.6">GND</text>
<text x="223" y="82.6">GND</text>
<text x="231.9" y="82.6">GND</text>
<text x="242" y="82.6">GND</text>
<text x="277.6" y="85.1">GND</text>
<text x="290.3" y="85.1">GND</text>
<text x="303" y="85.1">GND</text>
<text x="310.6" y="85.1">GND</text>
<text x="323.3" y="85.1">GND</text>
<text x="357.6" y="85.1">GND</text>
<text x="363.9" y="85.1">GND</text>
<text x="371.6" y="85.1">GND</text>
<text x="322.7" y="95.1">D2</text>
<text x="332.4" y="95.9">R12</text>
<text x="319.2" y="97.4">LED_Small</text>
<text x="331.9" y="98.3">330R</text>
<text x="73.8" y="119.7">U6</text>
<text x="46.1" y="125.2">22uH</text>
<text x="47.2" y="122.9">L1</text>
<text x="71.2" y="122">SPV1040</text>
<text x="112.7" y="125.3">R15</text>
<text x="120.3" y="125.1">0.033R</text>
<text x="121.6" y="122.7">R17</text>
<text x="41.1" y="130.2">R14</text>
<text x="63.2" y="127.7">LX</text>
<text x="63.2" y="131.5">XSHUT</text>
<text x="75.7" y="131.5">ICTRL_PLUS</text>
<text x="81.7" y="127.7">VOUT</text>
<text x="106.8" y="131.6">C18</text>
<text x="112.7" y="130.4">R16</text>
<text x="113.3" y="127.6">1k</text>
<text x="146.1" y="130.4">C30</text>
<text x="154.3" y="130.4">D4</text>
<text x="161.4" y="130.4">C21</text>
<text x="33.1" y="138">C13</text>
<text x="41.1" y="132.5">1k</text>
<text x="63.2" y="135.3">MPP_SET</text>
<text x="74.7" y="135.3">ICTRL_MINUS</text>
<text x="106.7" y="133.9">1uF</text>
<text x="113.3" y="132.7">1k</text>
<text x="135.1" y="134">R20</text>
<text x="135.2" y="136.4">2.2M</text>
<text x="146.2" y="132.7">10uF</text>
<text x="154.3" y="132.7">5V</text>
<text x="161.7" y="132.8">4.7F</text>
<text x="226.7" y="137">SW2</text>
<text x="33.1" y="140.3">10uF</text>
<text x="49.6" y="140.5">C14</text>
<text x="49.8" y="142.8">100nF</text>
<text x="63.2" y="139.1">GND</text>
<text x="80.7" y="139.1">VCTRL</text>
<text x="96.6" y="141.8">C17</text>
<text x="135.1" y="141.7">R21</text>
<text x="135.3" y="144">820k</text>
<text x="224.3" y="139.3">SW_SPDT</text>
<text x="295.9" y="138.6">+BATT_MON</text>
<text x="308.7" y="138.6">+BATT</text>
<text x="339.9" y="142.4">INA226</text>
<text x="341.8" y="140">U3</text>
<text x="359.5" y="138.6">+BATT</text>
<text x="96.5" y="144.1">1nF</text>
<text x="220.2" y="148">R11</text>
<text x="331.2" y="148">VBUS</text>
<text x="352.2" y="148">VS</text>
<text x="28.7" y="152.4">GND</text>
<text x="45.2" y="152.4">GND</text>
<text x="54.1" y="152.4">GND</text>
<text x="92.2" y="152.4">GND</text>
<text x="131.5" y="152.4">GND</text>
<text x="141.7" y="152.4">GND</text>
<text x="150.6" y="152.4">GND</text>
<text x="156.9" y="152.4">GND</text>
<text x="220.4" y="150.3">100k</text>
<text x="248.4" y="153.7">GND</text>
<text x="313.1" y="152">R7</text>
<text x="313.5" y="154.3">0.002R</text>
<text x="352.3" y="155.6">A1</text>
<text x="352.3" y="151.8">A0</text>
<text x="369.6" y="152">C29</text>
<text x="369.8" y="154.3">100nF</text>
<text x="216.6" y="157.5">GND</text>
<text x="331.2" y="156.9">IN+</text>
<text x="331.2" y="160.7">IN-</text>
<text x="350.9" y="160.7">SDA</text>
<text x="351.1" y="164.5">SCL</text>
<text x="331.2" y="168.3">GND</text>
<text x="348.7" y="168.3">ALERT</text>
<text x="323.3" y="176.6">GND</text>
<text x="360.1" y="176.6">GND GND</text>
<text x="53.7" y="189.4">+5V_EPS</text>
<text x="70.8" y="191.8">TPS22918</text>
<text x="73.8" y="189.5">U5</text>
<text x="97.4" y="191.8">TPS22918</text>
<text x="100" y="189.5">U10</text>
<text x="117.2" y="189.4">+5V_SAT</text>
<text x="68.3" y="196.3">VIN</text>
<text x="76.6" y="196.3">VOUT</text>
<text x="95" y="196.3">VOUT</text>
<text x="105.3" y="196.3">VIN</text>
<text x="59.8" y="198.9">C31</text>
<text x="59.9" y="201.3">220uF</text>
<text x="68.3" y="203.9">ON</text>
<text x="77.5" y="198.8">QOD</text>
<text x="95" y="198.8">QOD</text>
<text x="105.6" y="203.9">ON</text>
<text x="123.2" y="201.3">1uF</text>
<text x="123.3" y="198.9">C11</text>
<text x="168.4" y="199.5">VBUS_JMP</text>
<text x="185.4" y="199.5">+BATT_MON</text>
<text x="216.6" y="199.5">VBUS_JMP</text>
<text x="75.6" y="204.8" transform="rotate(-90 75.6 204.8)">GND</text>
<text x="102.2" y="204.8" transform="rotate(-90 102.2 204.8)">GND</text>
<text x="200.8" y="209.7">PWR_FLAG</text>
<text x="250.5" y="209.7">+5V_EPS</text>
<text x="55.3" y="215.9">GND</text>
<text x="73.1" y="215.9">GND</text>
<text x="99.8" y="215.9">GND</text>
<text x="118.8" y="215.9">GND</text>
<text x="183.5" y="215.3">D8</text>
<text x="186.4" y="211.5">G</text>
<text x="191.1" y="212.4" transform="rotate(-90 191.1 212.4)">S D</text>
<text x="193.3" y="210.4">Q1B</text>
<text x="193.6" y="212.7">SQ3989EV</text>
<text x="231.8" y="215.3">D6</text>
<text x="241.6" y="210.4">Q2</text>
<text x="241.9" y="212.7">DMG2305</text>
<text x="184" y="217.6">D_Schottky_Small</text>
<text x="232.3" y="217.6">D_Schottky_Small</text>
<text x="330.4" y="220.8">D3</text>
<text x="340" y="221.7">R13</text>
<text x="354.2" y="216">+3V3_EPS</text>
<text x="53.2" y="224.9">+3V3_EPS</text>
<text x="70.8" y="227.4">TPS22918</text>
<text x="73.8" y="225.1">U9</text>
<text x="97.4" y="227.4">TPS22918</text>
<text x="100" y="225.1">U11</text>
<text x="116.7" y="224.9">+3V3_SAT</text>
<text x="326.8" y="223.1">LED_Small</text>
<text x="339.5" y="224">330R</text>
<text x="68.3" y="231.8">VIN</text>
<text x="76.6" y="231.8">VOUT</text>
<text x="95" y="231.8">VOUT</text>
<text x="105.3" y="231.8">VIN</text>
<text x="168.4" y="231.3">VBUS_JMP</text>
<text x="222.7" y="231.3">VBUS</text>
<text x="243.3" y="231.3">VBUS_JMP</text>
<text x="318.2" y="232.4">GND</text>
<text x="59.8" y="234.5">C32</text>
<text x="59.9" y="236.8">220uF</text>
<text x="68.3" y="239.4">ON</text>
<text x="77.5" y="234.4">QOD</text>
<text x="95" y="234.4">QOD</text>
<text x="105.6" y="239.4">ON</text>
<text x="123.2" y="236.8">1uF</text>
<text x="123.3" y="234.5">C27</text>
<text x="233" y="236.4">Jumper</text>
<text x="234.6" y="234">JP1</text>
<text x="75.6" y="240.3" transform="rotate(-90 75.6 240.3)">GND</text>
<text x="102.2" y="240.3" transform="rotate(-90 102.2 240.3)">GND</text>
<text x="186.4" y="243.2">G</text>
<text x="191.1" y="244.1" transform="rotate(-90 191.1 244.1)">S D</text>
<text x="193.2" y="242.1">Q1A</text>
<text x="193.6" y="244.4">SQ3989EV</text>
<text x="200.8" y="241.4">PWR_FLAG</text>
<text x="249.4" y="243.4">R27</text>
<text x="249.6" y="245.7">100k</text>
<text x="55.3" y="251.5">GND</text>
<text x="73.1" y="251.5">GND</text>
<text x="99.8" y="251.5">GND</text>
<text x="118.8" y="251.5">GND</text>
<text x="183.5" y="247.1">D5</text>
<text x="184" y="249.4">D_Schottky_Small</text>
<text x="245.8" y="252.8">GND</text>
</g>
<g font-size="1.8">
<text x="40.6" y="41.7">VSYS</text>
<text x="304.8" y="44.2">VCHARGE</text>
<text x="236.2" y="50.6">5V_BATT</text>
<text x="284.5" y="51.9">VREF</text>
<text x="320" y="59.5">TH</text>
<text x="320" y="55.7">VREF</text>
<text x="287" y="60.7">TH</text>
<text x="351.8" y="69.6">ST1</text>
<text x="340.4" y="93.8">VCHARGE</text>
<text x="312.4" y="100.1">ST1</text>
<text x="133.3" y="124.2">VOUT_PV</text>
<text x="241.3" y="145.8">VSYS</text>
<text x="238.8" y="203">5V_BATT</text>
<text x="208.3" y="215.7">VSYS</text>
<text x="190.5" y="234.7">VOUT_PV</text>
<text x="207" y="247.4">VCHARGE</text>
</g>
</svg>
